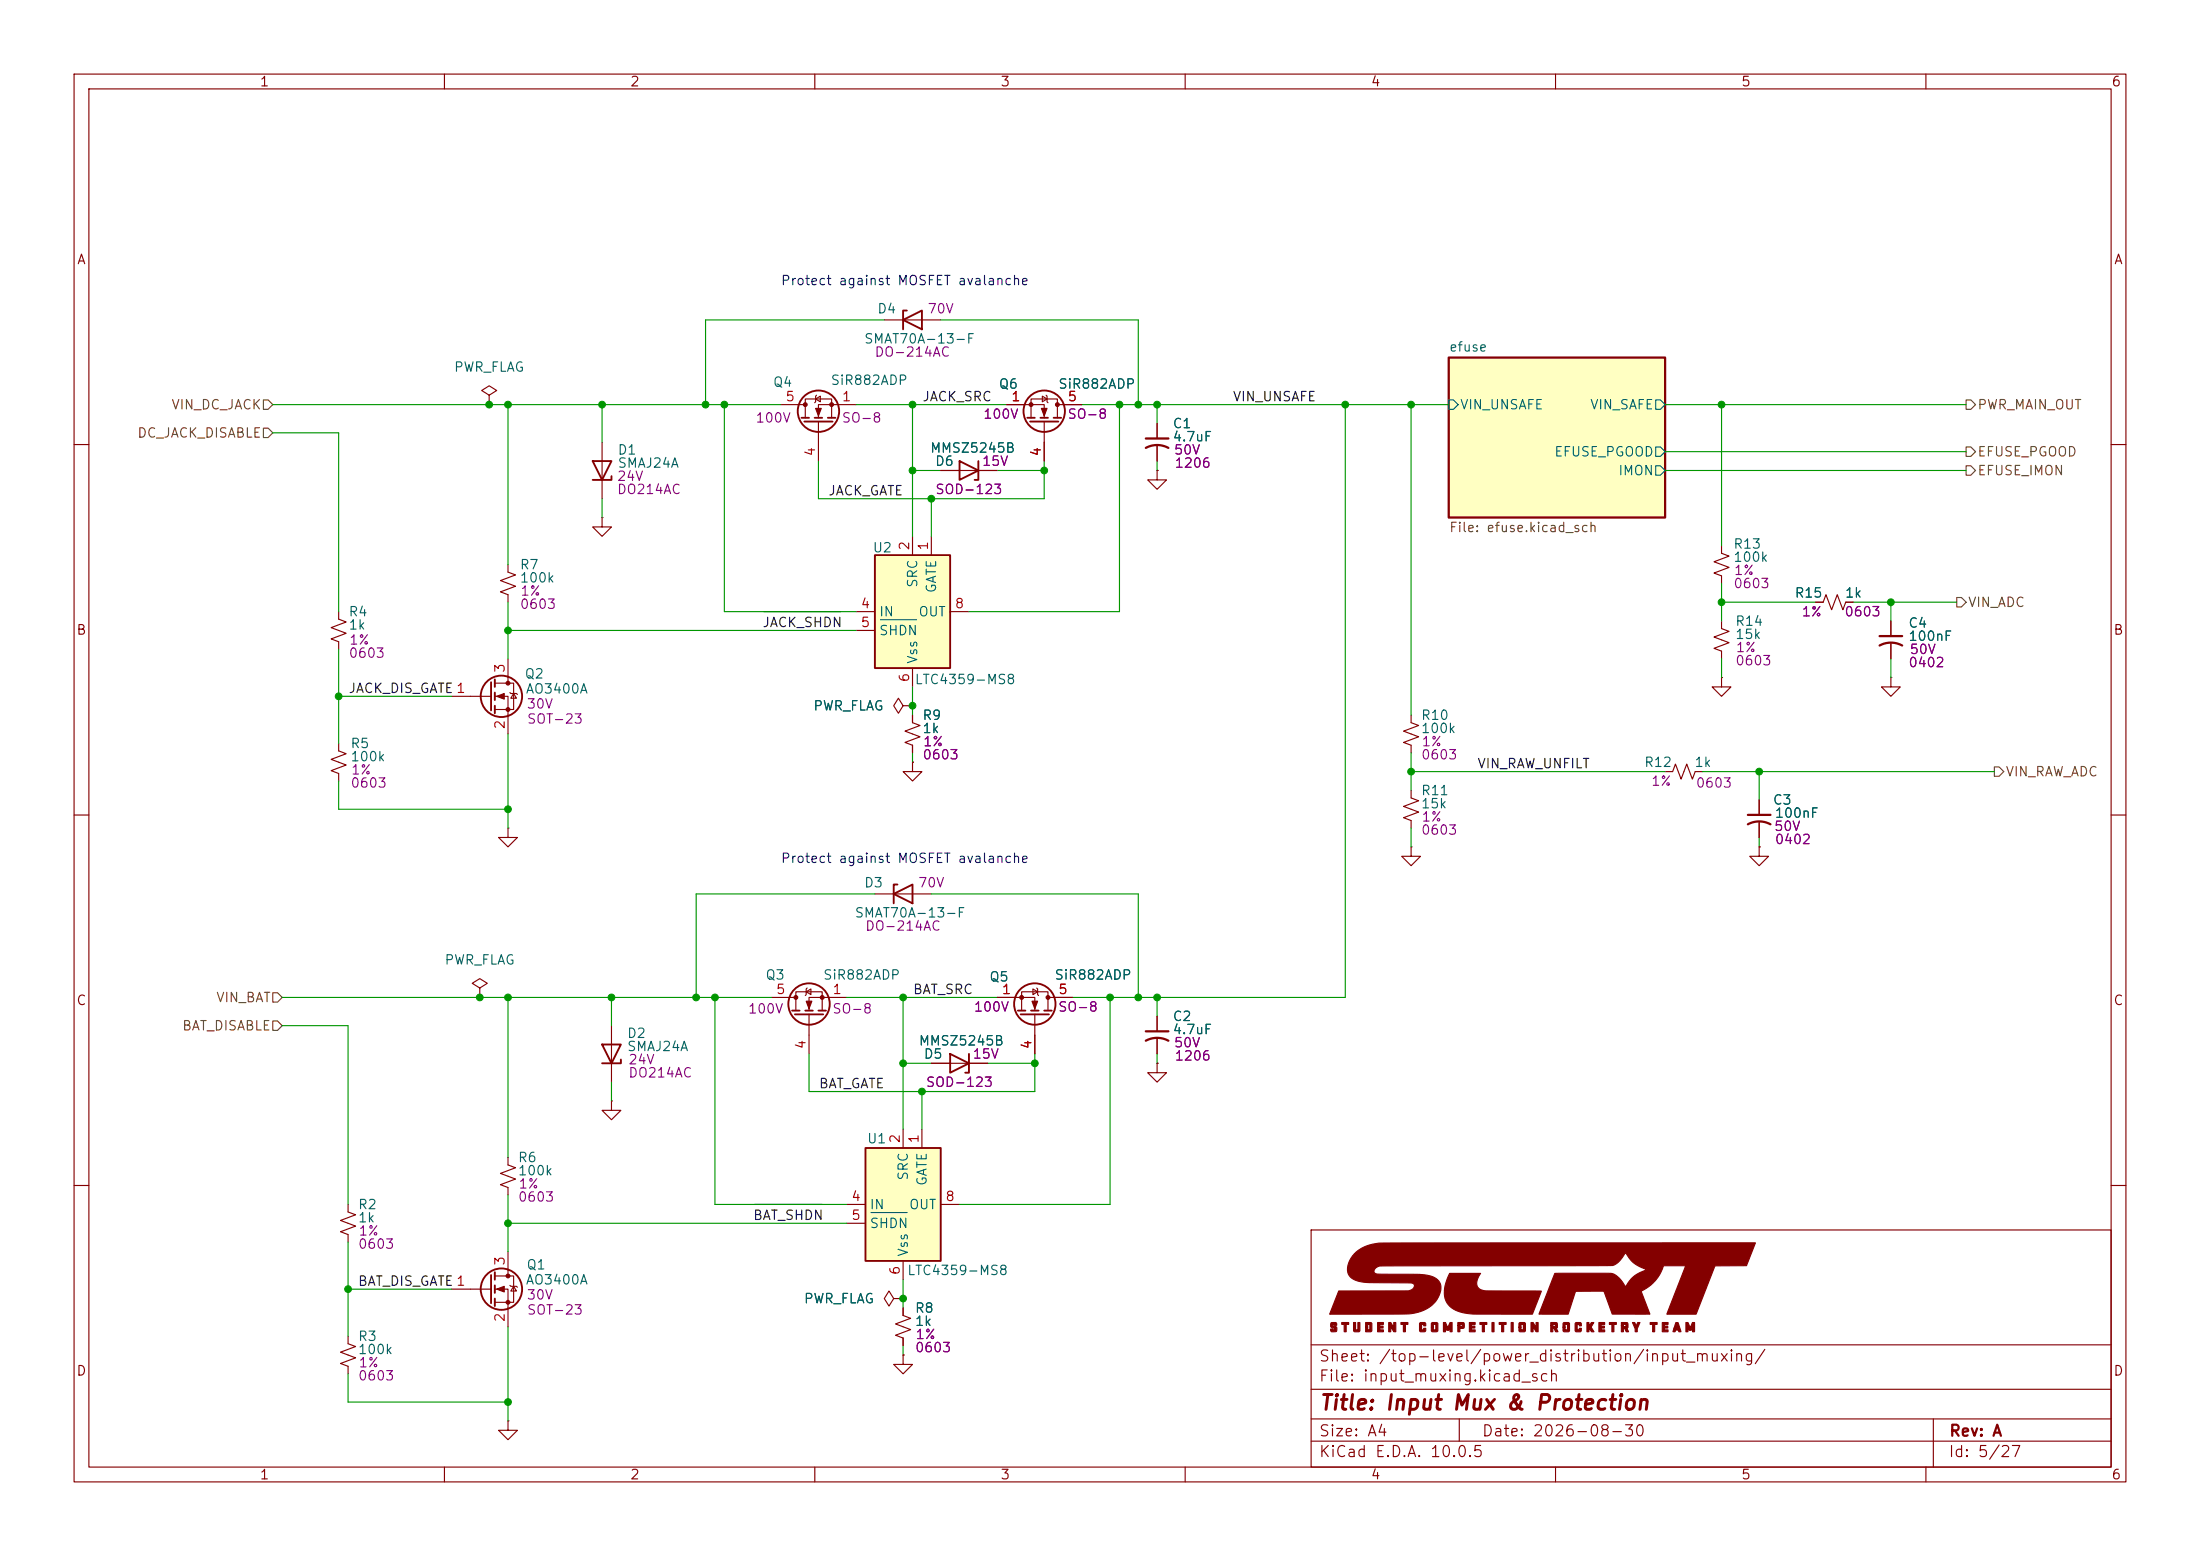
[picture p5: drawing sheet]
<svg xmlns="http://www.w3.org/2000/svg" width="297mm" height="210mm" viewBox="0 0 297 210" stroke-linecap="round" stroke-linejoin="round" font-family="sans-serif">
<g fill="none" stroke="#840000" stroke-width=".15">
<path d="M10 10h277v190h-277zM12 12h273v186h-273zM60 10v2M110 10v2M160 10v2M210 10v2M260 10v2M135.9 54.6h5.1v1.8M139.2 56.4v-2.6h3.5v2.6M140.7 53.5l.7 .3-.7 .4zM141 56.9v5.3M141.2 53.3l.2 .2v.7l.1 .2"/>
<path d="M142.7 54.6h3.3M156.2 57.2v2M10 60h2M156.2 63.5v1.3h1.3l-1.3 1.2-1.3-1.2h1.3M156.2 63.5h.1M156.2 60.2v2M232.4 73.7v1l1 .4-2 .7 2 .8-2 .7 1 .4v1M285 60h2M190.5 96.5v1l1 .4-2 .8 2 .7-2 .8 1 .4v1M232.4 91.4v1.3h1.3l-1.3 1.3-1.3-1.3h1.3M232.4 91.4h.1M245.1 81.3h1l.4-1 .8 2 .7-2 .8 2 .4-1h1"/>
<path d="M255.3 91.4v1.3h1.2l-1.2 1.3-1.3-1.3h1.3M255.3 91.4h.1M255.3 83.8v2.1M255.3 86.9v2M10 110h2M190.5 114.3v1.3h1.3l-1.3 1.2-1.3-1.2h1.3M190.5 114.3h.1M224.8 104.1h1l.4-1 .7 2.1 .8-2.1 .8 2.1 .4-1.1h1M237.5 108v2M237.5 111v2M285 110h2M118.1 120.7h7.6"/>
<path d="M134.6 134.6h5.1v1.8M137.9 136.4v-2.5h3.6v2.5M139.4 133.5l.7 .4-.7 .3zM139.7 136.9v5.3M140 133.4l.1 .1v.7l.1 .2M141.5 134.6h3.3M156.2 137.2v2M68.6 156.2v1l1 .4-2 .8 2 .7-2 .8 1 .4v1M82.5 148.6v1.3h1.3l-1.3 1.2-1.2-1.2h1.2M82.5 148.6h.1M125.7 143.5h7.6M156.2 143.5v1.3h1.3l-1.3 1.3-1.3-1.3h1.3"/>
<path d="M156.2 143.5h.1M156.2 140.2v2M10 160h2M47 162.6v1l1 .4-2 .7 2 .8-2 .7 1 .4v1M61 174h5.3M66.8 172.2h2.5v3.6h-2.5M66.8 174h1.8v5.1M68.6 168.9v3.3M68.8 173.5l.2 .1h.7l.1 .1M69.3 173.6l.4 .6h-.7zM120.6 175.3l-.6-1.1-.6 1.1 .6 1 .6-1h1.3M121.9 175.3h.1"/>
<path d="M121.9 176.5v1l1 .4-2 .8 2 .8-2 .7 1 .4v1M177 166h108v32h-108zM285 160h2M47 180.3v1.1l1 .3-2 .8 2 .8-2 .7 1 .4v1M60 198v2M68.6 191.8v1.2h1.2l-1.2 1.3-1.3-1.3h1.3M68.6 191.8h.1M110 198v2M121.9 182.9v1.3h1.3l-1.3 1.2-1.3-1.2h1.3M121.9 182.9h.1M160 198v2M177 194.5h108"/>
<path d="M177 191.5h108M177 187.5h108M177 181.5h108M197 191.5v3M210 198v2M260 198v2M261 191.5v6.5"/>
</g>
<g fill="#840000" stroke="#840000" stroke-width=".15">
<path d="M179.7 178.5h.6l.1 .1 .1 .3-.6-.1v.1l.1 .1a.41 .41 0 0 1 .5 .2 .41 .41 0 0 1-.2 .5h-.5l-.2-.1v-.2l.6 .1v-.2h-.1a.42 .42 0 0 1-.5-.3 .42 .42 0 0 1 .1-.5z"/>
<path d="M181.1 178.5h1v.3h-.4v.9h-.2v-.9h-.4z"/>
<path d="M182.7 178.5h.3v1h.3v-1h.3v1.1l-.1 .1h-.7l-.1-.1z"/>
<path d="M184.4 178.5h.7l.1 .1v1l-.1 .1h-.7v-.6h.2v.4h.3v-.7h-.3v.3h-.2z"/>
<path d="M186 178.5h.8v.3h-.5v.2h.4v.2h-.4v.3h.5v.2h-.8z"/>
<path d="M187.5 178.5h.3l.4 .7v-.7h.2v1.2h-.2l-.4-.6-.1 .6h-.2z"/>
<path d="M189.1 178.5h1v.3h-.4v.9h-.2v-.9h-.4z"/>
<path d="M191.8 178.5h.6l.1 .1v.3h-.3v-.1h-.3v.7h.3v-.2h.3v.3l-.1 .1h-.6l-.2-.1v-1z"/>
<path d="M193.3 178.5h.7l.1 .1v1l-.1 .1h-.7l-.1-.1v-.5h.3v.4h.3v-.7h-.3v.3h-.3v-.5z"/>
<path d="M194.9 178.5h.3l.3 .7 .3-.7h.2v1.2h-.2v-.6l-.2 .4h-.3l-.2-.4v.6h-.2z"/>
<path d="M196.8 178.5h.4a.37 .37 0 0 1 .4 .1 .37 .37 0 0 1 .1 .4l-.1 .3h-.5v.4h-.3v-.8h.3v.1h.3v-.2h-.3v.1h-.3z"/>
<path d="M198.4 178.5h.7v.3h-.5v.2h.5v.2h-.5v.3h.5v.2h-.7z"/>
<path d="M199.8 178.5h.9v.3h-.3v.9h-.3v-.9h-.3z"/>
<path d="M201.4 178.5h.3v1.2h-.3z"/>
<path d="M202.4 178.5h.9v.3h-.3v.9h-.3v-.9h-.3z"/>
<path d="M204 178.5h.3v1.2h-.3z"/>
<path d="M205.2 178.5h.6l.1 .1v1l-.1 .1h-.6l-.1-.1v-.5h.2v.4h.4v-.7h-.4v.3h-.2v-.5z"/>
<path d="M206.7 178.5h.3l.4 .7v-.7h.2v1.2h-.2l-.4-.6v.6h-.3z"/>
<path d="M209.4 178.5h.3a.34 .34 0 0 1 .4 0 .34 .34 0 0 1 .2 .4v.3l-.2 .1 .2 .4h-.3l-.2-.4h-.2v.4h-.2v-.8h.2v.1h.4v-.2h-.4v.1h-.2z"/>
<path d="M211.1 178.5h.7l.1 .1v1l-.1 .1h-.7l-.1-.1v-.5h.3v.4h.3v-.7h-.3v.3h-.3v-.5z"/>
<path d="M212.8 178.5h.6l.1 .1v.3h-.3v-.1h-.3v.7h.3v-.2h.3v.3l-.1 .1h-.6l-.2-.1v-1z"/>
<path d="M214.2 178.5h.3v.5l.3-.5h.4l-.4 .6 .4 .6h-.3l-.4-.5v.5h-.3z"/>
<path d="M215.9 178.5h.7v.3h-.5v.2h.5v.2h-.5v.3h.5v.2h-.7z"/>
<path d="M217.3 178.5h.9v.3h-.3v.9h-.3v-.9h-.3z"/>
<path d="M218.9 178.5h.4a.34 .34 0 0 1 .4 0 .34 .34 0 0 1 .1 .4v.3l-.2 .1 .3 .4h-.4l-.2-.4h-.1v.4h-.3v-.8h.3v.1h.3v-.2h-.3v.1h-.3z"/>
<path d="M220.4 178.5h.3l.2 .5 .2-.5h.3l-.4 .8v.4h-.2v-.4z"/>
<path d="M222.8 178.5h.9v.3h-.3v.9h-.3v-.9h-.3z"/>
<path d="M224.4 178.5h.8v.3h-.5v.2h.4v.2h-.4v.3h.5v.2h-.8z"/>
<path d="M226.2 178.5h.3l.4 1.2a.25 .25 0 0 1-.3-.2h-.4a.22 .22 0 0 1-.1 .2 .22 .22 0 0 1-.2 0l.1-.5h.5l-.1-.3-.1 .3h-.3z"/>
<path d="M227.6 178.5h.3l.3 .7 .3-.7h.3v1.2h-.3v-.6l-.2 .4h-.2l-.2-.4v.6h-.3z"/>
<path d="M182.8 169.2a6.3 6.3 0 0 1 4.6-1.4l49.6-.1-1.2 3.1h-4.3l-2.5 6.6h-4l2.6-6.6h-3a5.6 5.6 0 0 1-3 3.5l1.1 3.1h-5l-1.1-2.9a.24 .24 0 0 0-.1-.2 .24 .24 0 0 0-.3 0h-3.5l-1 3.1h-3.9l2.1-5.5h7.6a3.5 3.5 0 0 1 2 1.8 4.6 4.6 0 0 1 2.7-2.3 4.5 4.5 0 0 1-2.7-2.3h-.1a2.78 2.78 0 0 1-1.7 1.7l-31.3 .1a.88 .88 0 0 0-.9 .8 .93 .93 0 0 0 1 .3h3.2a10.5 10.5 0 0 1 3.9 .4 1.67 1.67 0 0 1 .7 2.4 4.7 4.7 0 0 1-4 2.5l-10.8 .1 1.2-3.2h9.4a.69 .69 0 0 0 .8-.9 2.61 2.61 0 0 0-1.6-.2h-4.4a4.5 4.5 0 0 1-2.6-.8 2.26 2.26 0 0 1 .3-2.8z"/>
<path d="M195.7 171.9h4.2a1.52 1.52 0 0 0-.2 2l.3 .2a28.8 28.8 0 0 0 5.2 .1l2.9 .1-1.2 3.1h-5.8a11.3 11.3 0 0 1-4.6-.6 2.92 2.92 0 0 1-1.2-3.9z"/>
<path d="M139.3 135.1h.8l-.4 1z"/>
<path d="M67.1 174l1-.4v.8z"/>
<path d="M140.6 55.1h.8l-.4 1z"/>
<circle cx="141.5" cy="134.6" r=".25"/>
<circle cx="137.9" cy="134.6" r=".25"/>
<circle cx="68.6" cy="172.2" r=".25"/>
<circle cx="68.6" cy="175.8" r=".25"/>
<circle cx="142.7" cy="54.6" r=".25"/>
<circle cx="139.2" cy="54.6" r=".25"/>
</g>
<path d="M195.6 48.3h29.2v21.6h-29.2z" fill="#ffffc2" stroke="#ffffc2" stroke-width=".14"/>
<path d="M154.7 59.2h3M195.6 48.3h29.2v21.6h-29.2zM154.7 60.5a3.2 3.2 0 0 1 3 0M253.7 87.1a3.2 3.2 0 0 1 3.1 0M253.7 85.9h3.1M236 111.3a3.2 3.2 0 0 1 3 0M236 110h3M154.7 139.2h3M154.7 140.5a3.2 3.2 0 0 1 3 0" fill="none" stroke="#840000" stroke-width=".3"/>
<path d="M195.6 54h.6l.6 .6-.6 .6h-.6zM223.5 54h.7l.6 .6-.6 .6h-.7zM223.5 60.3h.7l.6 .7-.6 .6h-.7zM223.5 62.9h.7l.6 .6-.6 .6h-.7z" fill="none" stroke="#006464" stroke-width=".15"/>
<g fill="none" stroke="#840000" stroke-width=".25">
<path d="M138.7 56.4h1M139.1 56.9h3.8M140.5 56.4h1M142.2 56.4h1.1M121.2 119.4h-.6v2.5M120.6 120.7l2.6-1.3v2.5zM137.4 136.4h1M137.8 136.9h3.8M139.2 136.4h1M141 136.4h1M128.3 142.2l2.5 1.3-2.5 1.3zM130.8 142.2v2.6h-.5"/>
<path d="M66.3 172.1v3.8M66.8 171.7v1M66.8 173.5v1M66.8 175.3v1"/>
<circle cx="141" cy="55.5" r="2.79"/>
<circle cx="139.7" cy="135.5" r="2.79"/>
<circle cx="67.7" cy="174" r="2.79"/>
</g>
<path d="M116.8 154.9h10.2v15.3h-10.2z" fill="#ffffc2"/>
<g fill="none" stroke="#840000" stroke-width=".25">
<path d="M108.2 56.4h1M108.6 56.9h3.8M110 56.4h1M111.8 56.4h1M121.9 43.2l2.6-1.3v2.6zM122.4 41.9h-.5v2.6M129.5 62.2l2.6 1.3-2.6 1.3zM132.1 62.2v2.6h-.5M106.9 136.4h1M107.3 136.9h3.8M108.7 136.4h1M110.5 136.4h1"/>
<path d="M116.8 154.9h10.2v15.3h-10.2z"/>
<circle cx="110.5" cy="55.5" r="2.79"/>
<circle cx="109.2" cy="135.5" r="2.79"/>
</g>
<g fill="none" stroke="#840000" stroke-width=".15">
<path d="M105.4 54.6h3.3M108.7 56.4v-2.6h3.6v2.6M110.1 53.8l.6-.3v.7zM110.2 53.3l-.1 .2v.7l-.1 .2M110.5 56.9v5.3M115.6 54.6h-5.1v1.8M119.4 43.2h7.6M127 63.5h7.6M232.4 83.8v1l1 .4-2 .8 2 .7-2 .8 1 .4v1M190.5 106.7v1l1 .4-2 .7 2 .8-2 .8 1 .3v1.1M237.5 114.3v1.3h1.3l-1.3 1.2-1.3-1.2h1.3M237.5 114.3h.1"/>
<path d="M104.1 134.6h3.3M107.4 136.4v-2.5h3.6v2.5M108.8 133.9l.7-.4v.7zM109 133.4l-.2 .1v.7l-.1 .2M109.2 136.9v5.3M114.3 134.6h-5.1v1.8M121.9 152.4v2.5M124.5 152.4v2.5M114.3 162.6h2.5M114.3 165.1h2.5M121.9 170.2v2.5M127 162.6h2.5"/>
</g>
<path d="M117.6 163.7h4.9" fill="none" stroke="#006464" stroke-width=".15"/>
<g fill="#840000" stroke="#840000" stroke-width=".15">
<path d="M110.1 55.1h.8l-.4 1z"/>
<path d="M108.8 135.1h.8l-.4 1z"/>
<circle cx="108.7" cy="54.6" r=".25"/>
<circle cx="112.3" cy="54.6" r=".25"/>
<circle cx="107.4" cy="134.6" r=".25"/>
<circle cx="111" cy="134.6" r=".25"/>
</g>
<path d="M118.1 74.9h10.2v15.3h-10.2z" fill="#ffffc2"/>
<g fill="none" stroke="#840000" stroke-width=".25">
<path d="M80 62.2h2.5l-1.2 2.6zM82.5 64.3v.5h-2.5M118.1 74.9h10.2v15.3h-10.2zM66.3 92.1v3.8M66.8 91.7v1M66.8 93.5v1M66.8 95.3v1M81.3 141h2.5l-1.3 2.5zM83.8 143v.5h-2.5"/>
<circle cx="67.7" cy="94" r="2.79"/>
</g>
<g fill="none" stroke="#840000" stroke-width=".15">
<path d="M66 53.3l1.1-.6-1.1-.6-1 .6 1 .6v1.3M66 54.6h.1M81.3 59.7v7.6M135.9 54.6h2.5M141 59.7v2.5M143.5 54.6h2.5M156.2 57.2v2M68.6 76.2v1l1 .4-2 .8 2 .7-2 .8 1 .4v1M81.3 69.9v1.2h1.2l-1.2 1.3-1.3-1.3h1.3M81.3 69.9h.1M123.2 72.4v2.5M125.7 72.4v2.5"/>
<path d="M127 63.5h2.5M132.1 63.5h2.5M156.2 63.5h.1M156.2 60.2v2M45.7 82.6v1l1 .3-2 .8 2 .8-2 .7 1 .4v1M61 94h5.3M66.8 92.2h2.5v3.6h-2.5M66.8 94h1.8v5.1M68.6 88.9v3.3M68.8 93.5l.2 .1h.7l.1 .1M69.3 93.6l.4 .6h-.7zM115.6 82.6h2.5"/>
<path d="M115.6 85.1h2.5M121.9 95.3l-.6-1.1-.7 1.1 .7 1 .6-1h1.3M123.2 95.3h.1M123.2 96.5v1l1 .4-2 .8 2 .7-2 .8 1 .4v1M123.2 90.2v2.5M128.3 82.6h2.5M245.1 81.3h1M249.2 81.3h1M255.3 83.8v2.1M255.3 86.9v2M45.7 100.3v1l1 .4-2 .8 2 .8-2 .7 1 .4v1M68.6 111.8v1.2h1.2l-1.2 1.3-1.3-1.3h1.3"/>
<path d="M68.6 111.8h.1M123.2 102.9v1.2h1.3l-1.3 1.3-1.3-1.3h1.3M123.2 102.9h.1M237.5 114.3h.1M237.5 108v2M237.5 111v2M64.8 133.4l1-.7-1-.6-1 .6 1 .7v1.2M64.8 134.6h.1M82.5 138.4v7.7M134.6 134.6h2.6M139.7 139.7v2.5M142.2 134.6h2.6"/>
<path d="M156.2 137.2v2M125.7 143.5h2.6M130.8 143.5h2.5M156.2 143.5h.1M156.2 140.2v2M121.9 175.3h.1M121.9 176.5v1M121.9 182.9h.1M121.9 180.6v1"/>
</g>
<path d="M118.8 83.6h4.9" fill="none" stroke="#006464" stroke-width=".15"/>
<g fill="#840000" stroke="#840000" stroke-width=".15">
<path d="M67.1 94l1-.4v.8z"/>
<circle cx="68.6" cy="92.2" r=".25"/>
<circle cx="68.6" cy="95.8" r=".25"/>
</g>
<path d="M35.6 54h.6l.6 .6-.6 .6h-.6zM35.6 57.8h.6l.6 .6-.6 .7h-.6zM265.4 54h.7l.6 .6-.6 .6h-.7zM265.4 62.9h.7l.6 .6-.6 .6h-.7zM265.4 60.3h.7l.6 .7-.6 .6h-.7zM264.2 80.6h.6l.6 .7-.6 .6h-.6zM269.2 103.5h.7l.6 .6-.6 .7h-.7zM36.8 137.8h.7l.6 .6-.6 .7h-.7zM36.8 134h.7l.6 .6-.6 .7h-.7z" fill="none" stroke="#725600" stroke-width=".15"/>
<path d="M103.1 82.5h10.4M101.8 162.6h9.2" fill="none" stroke="#0f0f0f" stroke-width=".15"/>
<g fill="none" stroke="#009600" stroke-width=".15">
<path d="M36.8 54.6h68.6M36.8 58.4h8.9v24.2M68.6 54.6v21.6M81.3 54.6v5.1M97.8 54.6v28h17.8M115.6 54.6h20.3M119.4 43.2h-24.2v11.4M123.2 54.6v17.8M127 43.2h26.7v11.4M146 54.6h49.6M151.1 54.6v28h-20.3M156.2 54.6v2.6"/>
<path d="M181.6 54.6v80h-36.8M190.5 54.6v41.9M224.8 54.6h40.6M232.4 54.6v19.1M81.3 67.3v2.6M110.5 62.2v5.1h30.5v-5.1M123.2 63.5h3.8M125.7 67.3v5.1M134.6 63.5h6.4M156.2 62.2v1.3M224.8 63.5h40.6M224.8 61h40.6"/>
<path d="M232.4 78.7v5.1M45.7 87.6v12.7M45.7 94h15.3M68.6 81.3v7.6M68.6 99.1v12.7M68.6 85.1h47M123.2 92.7v3.8M232.4 88.9v2.5M232.4 81.3h12.7M250.2 81.3h14M255.3 81.3v2.5M255.3 88.9v2.5"/>
<path d="M45.7 105.4v3.8h22.9M123.2 101.6v1.3M190.5 104.1h34.3M190.5 101.6v5.1M190.5 111.8v2.5M229.9 104.1h39.3M237.5 104.1v3.9M237.5 113v1.3M38.1 134.6h66M38.1 138.4h8.9v24.2M68.6 134.6v21.6M82.5 134.6v3.8"/>
<path d="M96.5 134.6v28h17.8M114.3 134.6h20.3M118.1 120.7h-24.1v13.9M121.9 134.6v17.8M125.7 120.7h28v13.9M149.9 134.6v28h-20.4M156.2 134.6v2.6M82.5 146.1v2.5M109.2 142.2v5.1h30.5v-5.1M121.9 143.5h3.8M124.5 147.3v5.1M133.3 143.5h6.4"/>
<path d="M156.2 142.2v1.3M47 167.6v12.7M47 174h14M68.6 161.3v7.6M68.6 179.1v12.7M68.6 165.1h45.7M121.9 172.7v3.8M47 185.4v3.8h21.6M121.9 181.6v1.3"/>
</g>
<g fill="#009600" stroke="#009600" stroke-width=".14">
<circle cx="139.7" cy="143.5" r=".46"/>
<circle cx="121.9" cy="134.6" r=".46"/>
<circle cx="149.9" cy="134.6" r=".46"/>
<circle cx="123.2" cy="95.3" r=".46"/>
<circle cx="153.7" cy="134.6" r=".46"/>
<circle cx="141" cy="63.5" r=".46"/>
<circle cx="156.2" cy="134.6" r=".46"/>
<circle cx="181.6" cy="54.6" r=".46"/>
<circle cx="121.9" cy="175.3" r=".46"/>
<circle cx="124.5" cy="147.3" r=".46"/>
<circle cx="121.9" cy="143.5" r=".46"/>
<circle cx="232.4" cy="81.3" r=".46"/>
<circle cx="255.3" cy="81.3" r=".46"/>
<circle cx="237.5" cy="104.1" r=".46"/>
<circle cx="232.4" cy="54.6" r=".46"/>
<circle cx="190.5" cy="104.1" r=".46"/>
<circle cx="190.5" cy="54.6" r=".46"/>
<circle cx="96.5" cy="134.6" r=".46"/>
<circle cx="94" cy="134.6" r=".46"/>
<circle cx="82.5" cy="134.6" r=".46"/>
<circle cx="95.2" cy="54.6" r=".46"/>
<circle cx="81.3" cy="54.6" r=".46"/>
<circle cx="45.7" cy="94" r=".46"/>
<circle cx="68.6" cy="109.2" r=".46"/>
<circle cx="68.6" cy="85.1" r=".46"/>
<circle cx="68.6" cy="54.6" r=".46"/>
<circle cx="66" cy="54.6" r=".46"/>
<circle cx="68.6" cy="134.6" r=".46"/>
<circle cx="64.8" cy="134.6" r=".46"/>
<circle cx="47" cy="174" r=".46"/>
<circle cx="68.6" cy="189.2" r=".46"/>
<circle cx="68.6" cy="165.1" r=".46"/>
<circle cx="125.7" cy="67.3" r=".46"/>
<circle cx="123.2" cy="63.5" r=".46"/>
<circle cx="123.2" cy="54.6" r=".46"/>
<circle cx="153.7" cy="54.6" r=".46"/>
<circle cx="156.2" cy="54.6" r=".46"/>
<circle cx="97.8" cy="54.6" r=".46"/>
<circle cx="151.1" cy="54.6" r=".46"/>
</g>
<text font-size="2" fill="#840000" x="178" y="190.8">Title: Input Mux &amp; Protection</text>
<g font-size="1.5" fill="#840000">
<text x="178" y="184.1">Sheet: /top-level/power_distribution/input_muxing/</text>
<text x="178" y="186.8">File: input_muxing.kicad_sch</text>
<text x="178" y="197">KiCad E.D.A. 10.0.5</text>
<text x="178" y="194.2">Size: A4</text>
<text x="200" y="194.2">Date: 2026-08-30</text>
<text x="263" y="197">Id: 5/27</text>
<text x="263" y="194.2">Rev: A</text>
</g>
<g font-size="1.3" fill="#840000">
<text x="35" y="12">1</text>
<text x="85" y="12">2</text>
<text x="135" y="12">3</text>
<text x="185" y="12">4</text>
<text x="235" y="12">5</text>
<text x="285" y="12">6</text>
<text x="10.3" y="36">A</text>
<text x="285.3" y="36">A</text>
<text x="10.2" y="86">B</text>
<text x="285.2" y="86">B</text>
<text x="10.2" y="136">C</text>
<text x="285.2" y="136">C</text>
<text x="10.2" y="186">D</text>
<text x="285.2" y="186">D</text>
<text x="35" y="200">1</text>
<text x="85" y="200">2</text>
<text x="135" y="200">3</text>
<text x="185" y="200">4</text>
<text x="235" y="200">5</text>
<text x="285" y="200">6</text>
</g>
<g font-size="1.3" fill="#0000c2">
<text x="105.3" y="38.8">Protect against MOSFET avalanche</text>
<text x="105.3" y="116.8">Protect against MOSFET avalanche</text>
</g>
<g font-size="1.3" fill="#006464">
<text x="116.6" y="46.7">SMAT70A-13-F</text>
<text x="118.3" y="42.6">D4</text>
<text x="195.6" y="47.8">efuse</text>
<text x="61.2" y="50.5">PWR_FLAG</text>
<text x="104.3" y="52.5">Q4</text>
<text x="112.1" y="52.3">SiR882ADP</text>
<text x="134.7" y="52.8">Q6</text>
<text x="142.8" y="52.8">SiR882ADP</text>
<text x="158.2" y="58.1">C1</text>
<text x="158.2" y="59.9">4.7uF</text>
<text x="197" y="55.6">VIN_UNSAFE</text>
<text x="214.6" y="55.6">VIN_SAFE</text>
<text x="83.3" y="61.7">D1</text>
<text x="83.3" y="63.4">SMAJ24A</text>
<text x="125.5" y="61.4">MMSZ5245B</text>
<text x="126.1" y="63.2">D6</text>
<text x="209.7" y="61.9">EFUSE_PGOOD</text>
<text x="218.4" y="64.5">IMON</text>
<text x="70.1" y="77.2">R7</text>
<text x="117.7" y="74.9">U2</text>
<text x="233.9" y="74.4">R13</text>
<text x="233.9" y="76.1">100k</text>
<text x="47" y="83.5">R4</text>
<text x="70.1" y="78.9">100k</text>
<text x="118.6" y="83.5">IN</text>
<text x="123.9" y="83.5">OUT</text>
<text x="124.2" y="79.4" transform="rotate(-90 124.2 79.4)">SRC</text>
<text x="126.7" y="80.1" transform="rotate(-90 126.7 80.1)">GATE</text>
<text x="242.2" y="81">R15</text>
<text x="249" y="81">1k</text>
<text x="47" y="85.3">1k</text>
<text x="118.6" y="86.1">SHDN</text>
<text x="124.2" y="89.7" transform="rotate(-90 124.2 89.7)">Vss</text>
<text x="234.2" y="84.8">R14</text>
<text x="234.2" y="86.6">15k</text>
<text x="257.5" y="85">C4</text>
<text x="257.5" y="86.8">100nF</text>
<text x="70.7" y="91.9">Q2</text>
<text x="70.9" y="93.9">AO3400A</text>
<text x="123.4" y="92.7">LTC4359-MS8</text>
<text x="47.2" y="101.3">R5</text>
<text x="109.7" y="96.2">PWR_FLAG</text>
<text x="124.4" y="97.5">R9</text>
<text x="124.4" y="99.3">1k</text>
<text x="191.8" y="97.5">R10</text>
<text x="191.8" y="99.3">100k</text>
<text x="47.2" y="103.1">100k</text>
<text x="191.8" y="107.6">R11</text>
<text x="221.9" y="103.8">R12</text>
<text x="228.7" y="103.8">1k</text>
<text x="191.8" y="109.4">15k</text>
<text x="239.3" y="108.9">C3</text>
<text x="239.5" y="110.7">100nF</text>
<text x="115.3" y="124.2">SMAT70A-13-F</text>
<text x="116.6" y="120.1">D3</text>
<text x="59.9" y="130.5">PWR_FLAG</text>
<text x="103.3" y="132.5">Q3</text>
<text x="111" y="132.5">SiR882ADP</text>
<text x="133.5" y="132.8">Q5</text>
<text x="142.3" y="132.5">SiR882ADP</text>
<text x="84.6" y="140.4">D2</text>
<text x="84.6" y="142.2">SMAJ24A</text>
<text x="124" y="141.4">MMSZ5245B</text>
<text x="124.6" y="143.2">D5</text>
<text x="158.2" y="138.1">C2</text>
<text x="158.2" y="139.9">4.7uF</text>
<text x="117" y="154.6">U1</text>
<text x="69.8" y="157.2">R6</text>
<text x="69.8" y="159">100k</text>
<text x="122.9" y="159.4" transform="rotate(-90 122.9 159.4)">SRC</text>
<text x="125.4" y="160.2" transform="rotate(-90 125.4 160.2)">GATE</text>
<text x="48.2" y="163.5">R2</text>
<text x="48.2" y="165.3">1k</text>
<text x="117.3" y="163.5">IN</text>
<text x="117.3" y="166.1">SHDN</text>
<text x="122.6" y="163.5">OUT</text>
<text x="70.9" y="173.7">AO3400A</text>
<text x="71" y="171.7">Q1</text>
<text x="122.4" y="172.4">LTC4359-MS8</text>
<text x="122.9" y="169.7" transform="rotate(-90 122.9 169.7)">Vss</text>
<text x="108.4" y="176.2">PWR_FLAG</text>
<text x="123.4" y="177.5">R8</text>
<text x="123.4" y="179.3">1k</text>
<text x="48.2" y="181.3">R3</text>
<text x="48.2" y="183.1">100k</text>
</g>
<g font-size="1.3" fill="#840084">
<text x="125.1" y="42.6">70V</text>
<text x="118" y="48.5">DO-214AC</text>
<text x="101.9" y="57.4">100V</text>
<text x="113.5" y="57.4">SO-8</text>
<text x="132.6" y="56.8">100V</text>
<text x="144" y="56.8">SO-8</text>
<text x="83.2" y="65.2">24V</text>
<text x="132.5" y="63.2">15V</text>
<text x="158.4" y="61.7">50V</text>
<text x="158.5" y="63.4">1206</text>
<text x="83.2" y="67">DO214AC</text>
<text x="126.2" y="67">SOD-123</text>
<text x="234" y="77.9">1%</text>
<text x="70.1" y="82.5">0603</text>
<text x="70.2" y="80.7">1%</text>
<text x="233.9" y="79.7">0603</text>
<text x="243.1" y="83.5">1%</text>
<text x="248.9" y="83.5">0603</text>
<text x="47" y="89.1">0603</text>
<text x="47.1" y="87.3">1%</text>
<text x="234.3" y="88.3">1%</text>
<text x="257.7" y="88.6">50V</text>
<text x="71" y="96">30V</text>
<text x="234.2" y="90.1">0603</text>
<text x="257.5" y="90.4">0402</text>
<text x="71.1" y="98">SOT-23</text>
<text x="124.5" y="101">1%</text>
<text x="191.8" y="101">1%</text>
<text x="47.2" y="106.6">0603</text>
<text x="47.3" y="104.8">1%</text>
<text x="124.5" y="102.8">0603</text>
<text x="191.8" y="102.8">0603</text>
<text x="222.8" y="106.4">1%</text>
<text x="228.8" y="106.6">0603</text>
<text x="191.8" y="113">0603</text>
<text x="191.8" y="111.2">1%</text>
<text x="239.4" y="112.5">50V</text>
<text x="239.5" y="114.2">0402</text>
<text x="116.7" y="125.9">DO-214AC</text>
<text x="123.8" y="120.1">70V</text>
<text x="100.9" y="137.1">100V</text>
<text x="112.3" y="137.1">SO-8</text>
<text x="131.4" y="136.9">100V</text>
<text x="142.8" y="136.9">SO-8</text>
<text x="84.7" y="144">24V</text>
<text x="131.2" y="143.2">15V</text>
<text x="158.4" y="141.7">50V</text>
<text x="158.5" y="143.5">1206</text>
<text x="84.7" y="145.7">DO214AC</text>
<text x="124.9" y="147">SOD-123</text>
<text x="69.9" y="160.7">1%</text>
<text x="48.3" y="167.1">1%</text>
<text x="69.8" y="162.5">0603</text>
<text x="48.3" y="168.9">0603</text>
<text x="71" y="175.7">30V</text>
<text x="71.1" y="177.7">SOT-23</text>
<text x="48.3" y="184.9">1%</text>
<text x="123.4" y="182.8">0603</text>
<text x="123.5" y="181">1%</text>
<text x="48.3" y="186.6">0603</text>
</g>
<g font-size="1.3" fill="#725600">
<text x="18.5" y="59.4">DC_JACK_DISABLE</text>
<text x="23" y="55.6">VIN_DC_JACK</text>
<text x="266.9" y="55.6">PWR_MAIN_OUT</text>
<text x="266.9" y="64.5">EFUSE_IMON</text>
<text x="266.9" y="61.9">EFUSE_PGOOD</text>
<text x="195.6" y="72.1">File: efuse.kicad_sch</text>
<text x="265.6" y="82.2">VIN_ADC</text>
<text x="270.7" y="105.1">VIN_RAW_ADC</text>
<text x="29.1" y="135.6">VIN_BAT</text>
<text x="24.5" y="139.4">BAT_DISABLE</text>
</g>
<g font-size="1.3" fill="#a90000">
<text x="105.9" y="54.5">5</text>
<text x="113.6" y="54.5">1</text>
<text x="136.4" y="54.5">1</text>
<text x="144" y="54.5">5</text>
<text x="110.4" y="61.7" transform="rotate(-90 110.4 61.7)">4</text>
<text x="140.8" y="61.7" transform="rotate(-90 140.8 61.7)">4</text>
<text x="123.1" y="74.4" transform="rotate(-90 123.1 74.4)">2</text>
<text x="125.6" y="74.4" transform="rotate(-90 125.6 74.4)">1</text>
<text x="116.1" y="82.4">4</text>
<text x="128.8" y="82.4">8</text>
<text x="116.1" y="85">5</text>
<text x="68.4" y="90.9" transform="rotate(-90 68.4 90.9)">3</text>
<text x="123.1" y="92.2" transform="rotate(-90 123.1 92.2)">6</text>
<text x="68.4" y="98.5" transform="rotate(-90 68.4 98.5)">2</text>
<text x="104.7" y="134.5">5</text>
<text x="112.3" y="134.5">1</text>
<text x="135.2" y="134.5">1</text>
<text x="142.8" y="134.5">5</text>
<text x="109.1" y="141.7" transform="rotate(-90 109.1 141.7)">4</text>
<text x="139.6" y="141.7" transform="rotate(-90 139.6 141.7)">4</text>
<text x="121.8" y="154.4" transform="rotate(-90 121.8 154.4)">2</text>
<text x="124.3" y="154.4" transform="rotate(-90 124.3 154.4)">1</text>
<text x="114.8" y="162.4">4</text>
<text x="114.8" y="165">5</text>
<text x="127.5" y="162.4">8</text>
<text x="68.4" y="170.9" transform="rotate(-90 68.4 170.9)">3</text>
<text x="121.8" y="172.2" transform="rotate(-90 121.8 172.2)">6</text>
<text x="68.4" y="178.5" transform="rotate(-90 68.4 178.5)">2</text>
</g>
<g font-size="1.3" fill="#0f0f0f">
<text x="124.4" y="54.5">JACK_SRC</text>
<text x="166.3" y="54.5">VIN_UNSAFE</text>
<text x="111.7" y="67.2">JACK_GATE</text>
<text x="102.8" y="85">JACK_SHDN</text>
<text x="47" y="93.9">JACK_DIS_GATE 1</text>
<text x="199.4" y="104">VIN_RAW_UNFILT</text>
<text x="123.2" y="134.5">BAT_SRC</text>
<text x="110.5" y="147.2">BAT_GATE</text>
<text x="101.6" y="165">BAT_SHDN</text>
<text x="48.2" y="173.9">BAT_DIS_GATE 1</text>
</g>
</svg>
